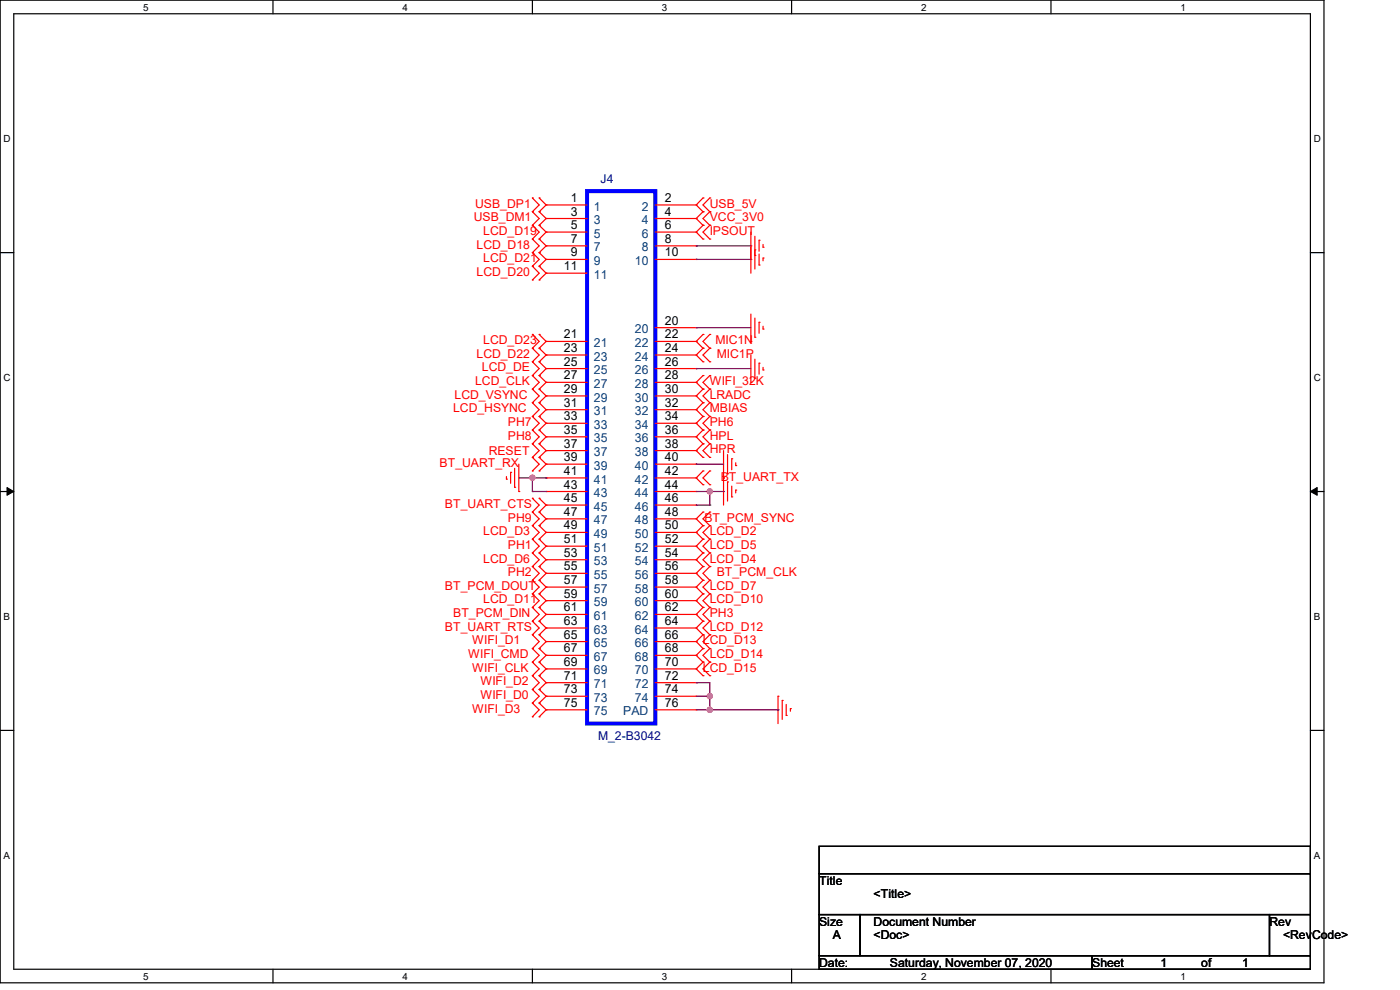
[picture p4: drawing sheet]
<svg xmlns="http://www.w3.org/2000/svg" width="297mm" height="210mm" viewBox="0 0 297 210" stroke-linecap="round" stroke-linejoin="round" font-family="sans-serif">
<path d="M0 0h280.9v208.5h-280.9zM2.9 2.9h275.1v202.7h-275.1z" fill="none" stroke="#000" stroke-width=".25"/>
<g fill="#fff">
<path d="M30.4 .3h1.1v2.4h-1.1z"/>
<path d="M30.4 205.9h1.1v2.3h-1.1z"/>
</g>
<path d="M57.9 0v2.9M57.9 205.6v2.9" fill="none" stroke="#000" stroke-width=".25"/>
<g fill="#fff">
<path d="M85.4 .3h1.1v2.4h-1.1z"/>
<path d="M85.4 205.9h1.1v2.3h-1.1z"/>
</g>
<path d="M112.9 0v2.9M112.9 205.6v2.9" fill="none" stroke="#000" stroke-width=".25"/>
<g fill="#fff">
<path d="M140.4 .3h1.2v2.4h-1.2z"/>
<path d="M140.4 205.9h1.2v2.3h-1.2z"/>
</g>
<path d="M167.9 0v2.9M167.9 205.6v2.9" fill="none" stroke="#000" stroke-width=".25"/>
<g fill="#fff">
<path d="M195.4 .3h1.2v2.4h-1.2z"/>
<path d="M195.4 205.9h1.2v2.3h-1.2z"/>
</g>
<path d="M223 0v2.9M223 205.6v2.9" fill="none" stroke="#000" stroke-width=".25"/>
<g fill="#fff">
<path d="M250.4 .3h1.2v2.4h-1.2z"/>
<path d="M250.4 205.9h1.2v2.3h-1.2z"/>
<path d="M.8 28.2h1.4v2.4h-1.4z"/>
<path d="M278.7 28.2h1.5v2.4h-1.5z"/>
<path d="M.8 78.9h1.4v2.3h-1.4z"/>
<path d="M278.7 78.9h1.5v2.3h-1.5z"/>
</g>
<path d="M0 53.6h2.9M278 53.6h2.9" fill="none" stroke="#000" stroke-width=".25"/>
<g fill="#fff">
<path d="M.8 129.6h1.3v2.3h-1.3z"/>
<path d="M278.7 129.6h1.4v2.3h-1.4z"/>
</g>
<path d="M0 104.3h2.9M278 104.3h2.9" fill="none" stroke="#000" stroke-width=".25"/>
<path d="M1.5 103.4l1.4 .9-1.4 .8zM278 104.3l1.4-.9v1.7z" fill="#000" stroke="#000" stroke-width=".21"/>
<g fill="#fff">
<path d="M.8 180.3h1.3v2.3h-1.3z"/>
<path d="M278.7 180.3h1.4v2.3h-1.4z"/>
</g>
<path d="M0 154.9h2.9M278 154.9h2.9M173.8 179.5h104.2v5.8h-104.2zM173.8 185.3h104.2v8.7h-104.2zM173.8 194h8.7v8.7h-8.7zM182.5 194h86.8v8.7h-86.8zM269.3 194h8.7v8.7h-8.7zM173.8 202.7h57.9v2.9h-57.9zM231.7 202.7h46.3v2.9h-46.3z" fill="none" stroke="#000" stroke-width=".25"/>
<g fill="none" stroke="#f00" stroke-width=".25">
<path d="M112.9 47.8h.1M112.9 44.9h.1M112.9 42h.1M112.9 56.5h.1M112.9 59.4h.1M112.9 53.6h.1M112.9 50.7h.1M112.9 44.9l1.5 1.5-1.5 1.4M112.9 42l1.5 1.5-1.5 1.4M112.9 56.5l1.5 1.5-1.5 1.4M112.9 53.6l1.5 1.4-1.5 1.5M112.9 50.7l1.5 1.5-1.5 1.4"/>
<path d="M112.9 47.8l1.5 1.4-1.5 1.5M114.4 44.9h.1M114.4 47.8h.1M114.4 42h.1M114.4 59.4h.1M114.4 56.5h.1M114.4 53.6h.1M114.4 50.7h.1M114.4 44.9l1.5 1.5M114.4 42l1.5 1.5M114.4 56.5l1.5 1.5M114.4 53.6l1.5 1.4"/>
<path d="M114.4 50.7l1.5 1.5M114.4 47.8l1.5 1.4M115.9 43.5h.1M115.9 46.4h.1M115.9 49.2h.1M115.9 52.2h.1M115.9 55h.1M115.9 58h.1M115.9 46.4l-1.5 1.4M115.9 43.5l-1.5 1.4M115.9 58l-1.5 1.4M115.9 55l-1.5 1.5"/>
<path d="M115.9 52.2l-1.5 1.4M115.9 49.2l-1.5 1.5M115.9 43.5h8.6M115.9 46.4h8.6M115.9 49.2h8.6M115.9 52.2h8.6M115.9 55h8.6M115.9 58h8.6M139 43.5h8.7M139 46.4h8.7M139 49.2h8.7M139 52.2h8.7"/>
<path d="M139 55h8.7M147.7 43.5h.1M147.7 46.4h.1M147.7 49.2h.1M147.7 52.2h.1M147.7 55h.1M147.7 43.5l1.4 1.4M147.7 46.4l1.4 1.4M147.7 49.2l1.4 1.5M149.1 42h.1M149.1 44.9h.1M149.1 47.8h.1"/>
<path d="M149.1 50.7h.1M149.1 42l-1.4 1.5M149.1 44.9l-1.4 1.5M149.1 47.8l-1.4 1.4M150.6 44.9h.1M150.6 42h.1M150.6 47.8h.1M150.6 50.7h.1M150.6 42l-1.5 1.5 1.5 1.4M150.6 44.9l-1.5 1.5 1.5 1.4M150.6 47.8l-1.5 1.4 1.5 1.5M159.3 52.2h.1"/>
<path d="M159.3 55h.1M159.3 49.2v8.8M160.1 53h.1M160.1 54.2h.1M160.1 50.1v7M161 56.2h.1M161 51h.1M161 51v2.3M161 53.9v2.3M161.9 54.7h.1M161.9 52.5h.1M161.9 51.9v.6"/>
<path d="M161.9 54.7v.6M112.9 79.7h.1M112.9 76.8h.1M112.9 73.9h.1M112.9 71h.1M112.9 79.7l1.5 1.4-1.5 1.4M112.9 76.8l1.5 1.4-1.5 1.5M112.9 73.9l1.5 1.4-1.5 1.5M112.9 71l1.5 1.4-1.5 1.5M114.4 79.7h.1M114.4 76.8h.1M114.4 73.9h.1"/>
<path d="M114.4 71h.1M114.4 79.7l1.5 1.4M114.4 76.8l1.5 1.4M114.4 73.9l1.5 1.4M114.4 71l1.5 1.4M115.9 72.4h.1M115.9 75.3h.1M115.9 78.2h.1M115.9 78.2l-1.5 1.5M115.9 75.3l-1.5 1.5M115.9 72.4l-1.5 1.5M115.9 72.4h8.6"/>
<path d="M115.9 75.3h8.6M115.9 78.2h8.6M139 69.5h8.7M139 72.4h8.7M139 75.3h8.7M139 78.2h8.7M147.7 69.5h.1M147.7 72.4h.1M147.7 75.3h.1M147.7 78.2h.1M147.7 72.4l1.4 1.5M147.7 75.3l1.4 1.5"/>
<path d="M149.1 79.7h.1M149.1 73.9h.1M149.1 71h.1M149.1 76.8h.1M149.1 79.7l-1.4 1.4M149.1 73.9l-1.4 1.4M149.1 71l-1.4 1.4M150.6 79.7h.1M150.6 71h.1M150.6 73.9h.1M150.6 76.8h.1M150.6 79.7l-1.5 1.4 1.5 1.4"/>
<path d="M150.6 71l-1.5 1.4 1.5 1.5M150.6 73.9l-1.5 1.4 1.5 1.5M159.3 72.4h.1M159.3 66.6v5.8M159.3 75.3v5.8M160.1 71.5h.1M160.1 67.5v4M160.1 76.2v4M161 68.4h.1M161 77h.1M161 68.4v2.3M161 77v2.4"/>
<path d="M161.9 69.8h.1M161.9 78.5h.1M161.9 69.2v.6M161.9 77.9v.6M109.2 99.4v4M110.1 98.5v5.8M112.9 97h.1M112.9 94.1h.1M112.9 91.2h.1M112.9 88.3h.1M112.9 85.4h.1M112.9 82.5h.1"/>
<path d="M112.9 99.9h.1M112.9 82.5l1.5 1.5-1.5 1.4M112.9 94.1l1.5 1.5-1.5 1.4M112.9 91.2l1.5 1.5-1.5 1.4M112.9 88.3l1.5 1.5-1.5 1.4M112.9 85.4l1.5 1.5-1.5 1.4M112.9 97l1.5 1.5-1.5 1.4M114.4 94.1h.1M114.4 97h.1M114.4 91.2h.1M114.4 88.3h.1M114.4 85.4h.1"/>
<path d="M114.4 82.5h.1M114.4 99.9h.1M114.4 94.1l1.5 1.5M114.4 91.2l1.5 1.5M114.4 88.3l1.5 1.5M114.4 85.4l1.5 1.5M114.4 82.5l1.5 1.5M114.4 97l1.5 1.5M115.9 81.1h.1M115.9 84h.1M115.9 86.9h.1M115.9 89.8h.1"/>
<path d="M115.9 92.7h.1M115.9 95.6h.1M115.9 98.5h.1M115.9 95.6l-1.5 1.4M115.9 92.7l-1.5 1.4M115.9 89.8l-1.5 1.4M115.9 86.9l-1.5 1.4M115.9 84l-1.5 1.4M115.9 81.1l-1.5 1.4M115.9 98.5l-1.5 1.4M115.9 81.1h8.6M115.9 84h8.6"/>
<path d="M115.9 86.9h8.6M115.9 89.8h8.6M115.9 92.7h8.6M115.9 95.6h8.6M115.9 98.5h8.6M139 81.1h8.7M139 84h8.7M139 86.9h8.7M139 89.8h8.7M139 92.7h8.7M139 95.6h8.7M139 98.5h8.7"/>
<path d="M147.7 81.1h.1M147.7 84h.1M147.7 86.9h.1M147.7 89.8h.1M147.7 92.7h.1M147.7 95.6h.1M147.7 98.5h.1M147.7 92.7l1.4 1.4M147.7 86.9l1.4 1.4M147.7 95.6l1.4 1.4M147.7 84l1.4 1.4M147.7 81.1l1.4 1.4"/>
<path d="M147.7 89.8l1.4 1.4M149.1 91.2h.1M149.1 94.1h.1M149.1 85.4h.1M149.1 88.3h.1M149.1 97h.1M149.1 82.5h.1M149.1 99.9h.1M149.1 91.2l-1.4 1.5M149.1 85.4l-1.4 1.5M149.1 94.1l-1.4 1.5M149.1 82.5l-1.4 1.5"/>
<path d="M149.1 88.3l-1.4 1.5M149.1 99.9l-1.4 1.5M150.6 94.1h.1M150.6 91.2h.1M150.6 88.3h.1M150.6 85.4h.1M150.6 97h.1M150.6 82.5h.1M150.6 99.9h.1M150.6 91.2l-1.5 1.5 1.5 1.4M150.6 85.4l-1.5 1.5 1.5 1.4M150.6 94.1l-1.5 1.5 1.5 1.4"/>
<path d="M150.6 82.5l-1.5 1.5 1.5 1.4M150.6 88.3l-1.5 1.5 1.5 1.4M150.6 99.9l-1.5 1.5 1.5 1.4M153.5 95.6v11.5M154.3 96.4v4.1M155.2 97.3h.1M155.2 97.3v2.4M156.1 98.8h.1M156.1 98.2v.6M159.3 81.1h.1M160.1 80.2h.1M107.4 101.6h.1"/>
<path d="M107.4 101.1v.5M108.3 100.2h.1M108.3 100.2v2.3M109.2 103.4h.1M110.1 104.3h.1M112.9 108.6h.1M112.9 111.5h.1M112.9 117.3h.1M112.9 114.4h.1M112.9 105.7h.1M112.9 117.3l1.5 1.4-1.5 1.5M112.9 114.4l1.5 1.5-1.5 1.4"/>
<path d="M112.9 108.6l1.5 1.5-1.5 1.4M112.9 111.5l1.5 1.4-1.5 1.5M112.9 105.7l1.5 1.4-1.5 1.5M114.4 111.5h.1M114.4 108.6h.1M114.4 117.3h.1M114.4 114.4h.1M114.4 105.7h.1M114.4 108.6l1.5 1.5M114.4 117.3l1.5 1.4M114.4 111.5l1.5 1.4M114.4 105.7l1.5 1.4"/>
<path d="M114.4 114.4l1.5 1.5M115.9 101.4h.1M115.9 104.3h.1M115.9 107.1h.1M115.9 110.1h.1M115.9 112.9h.1M115.9 115.9h.1M115.9 118.7h.1M115.9 110.1l-1.5 1.4M115.9 118.7l-1.5 1.5M115.9 112.9l-1.5 1.5M115.9 107.1l-1.5 1.5"/>
<path d="M115.9 115.9l-1.5 1.4M115.9 101.4h8.6M115.9 104.3h8.6M115.9 107.1h8.6M115.9 110.1h8.6M115.9 112.9h8.6M115.9 115.9h8.6M115.9 118.7h8.6M139 101.4h8.7M139 104.3h8.7M139 107.1h8.7M139 110.1h8.7"/>
<path d="M139 112.9h8.7M139 115.9h8.7M139 118.7h8.7M147.7 101.4h.1M147.7 104.3h.1M147.7 107.1h.1M147.7 110.1h.1M147.7 112.9h.1M147.7 115.9h.1M147.7 118.7h.1M147.7 115.9l1.4 1.4M147.7 118.7l1.4 1.5"/>
<path d="M147.7 112.9l1.4 1.5M147.7 101.4l1.4 1.4M147.7 110.1l1.4 1.4M149.1 117.3h.1M149.1 114.4h.1M149.1 111.5h.1M149.1 102.8h.1M149.1 108.6h.1M149.1 114.4l-1.4 1.5M149.1 117.3l-1.4 1.4M149.1 111.5l-1.4 1.4M149.1 108.6l-1.4 1.5"/>
<path d="M150.6 114.4h.1M150.6 117.3h.1M150.6 111.5h.1M150.6 102.8h.1M150.6 108.6h.1M150.6 114.4l-1.5 1.5 1.5 1.4M150.6 117.3l-1.5 1.4 1.5 1.5M150.6 111.5l-1.5 1.4 1.5 1.5M150.6 108.6l-1.5 1.5 1.5 1.4M153.5 101.4h.1M154.3 102.2h.1M154.3 100.5h.1"/>
<path d="M154.3 102.2v4.1M155.2 105.4h.1M155.2 103.1v2.3M156.1 104h.1M156.1 104v.6M112.9 123.1h.1M112.9 120.2h.1M112.9 126h.1M112.9 128.9h.1M112.9 134.7h.1M112.9 137.6h.1M112.9 131.8h.1"/>
<path d="M112.9 126l1.5 1.4-1.5 1.5M112.9 128.9l1.5 1.4-1.5 1.5M112.9 120.2l1.5 1.4-1.5 1.5M112.9 134.7l1.5 1.4-1.5 1.5M112.9 137.6l1.5 1.4-1.5 1.5M112.9 131.8l1.5 1.4-1.5 1.5M112.9 123.1l1.5 1.4-1.5 1.5M114.4 120.2h.1M114.4 123.1h.1M114.4 128.9h.1M114.4 126h.1M114.4 137.6h.1"/>
<path d="M114.4 134.7h.1M114.4 131.8h.1M114.4 120.2l1.5 1.4M114.4 126l1.5 1.4M114.4 134.7l1.5 1.4M114.4 137.6l1.5 1.4M114.4 131.8l1.5 1.4M114.4 123.1l1.5 1.4M114.4 128.9l1.5 1.4M115.9 121.6h.1M115.9 124.5h.1M115.9 127.4h.1"/>
<path d="M115.9 130.3h.1M115.9 133.2h.1M115.9 136.1h.1M115.9 139h.1M115.9 121.6l-1.5 1.5M115.9 127.4l-1.5 1.5M115.9 136.1l-1.5 1.5M115.9 139l-1.5 1.5M115.9 133.2l-1.5 1.5M115.9 124.5l-1.5 1.5M115.9 130.3l-1.5 1.5M115.9 121.6h8.6"/>
<path d="M115.9 124.5h8.6M115.9 127.4h8.6M115.9 130.3h8.6M115.9 133.2h8.6M115.9 136.1h8.6M115.9 139h8.6M139 121.6h8.7M139 124.5h8.7M139 127.4h8.7M139 130.3h8.7M139 133.2h8.7M139 136.1h8.7"/>
<path d="M139 139h8.7M147.7 121.6h.1M147.7 124.5h.1M147.7 127.4h.1M147.7 130.3h.1M147.7 133.2h.1M147.7 136.1h.1M147.7 139h.1M147.7 130.3l1.4 1.5M147.7 139l1.4 1.5M147.7 136.1l1.4 1.5M147.7 133.2l1.4 1.5"/>
<path d="M147.7 127.4l1.4 1.5M147.7 124.5l1.4 1.5M147.7 121.6l1.4 1.5M149.1 131.8h.1M149.1 128.9h.1M149.1 137.6h.1M149.1 134.7h.1M149.1 126h.1M149.1 123.1h.1M149.1 120.2h.1M149.1 128.9l-1.4 1.4M149.1 137.6l-1.4 1.4"/>
<path d="M149.1 134.7l-1.4 1.4M149.1 131.8l-1.4 1.4M149.1 126l-1.4 1.4M149.1 123.1l-1.4 1.4M149.1 120.2l-1.4 1.4M150.6 128.9h.1M150.6 131.8h.1M150.6 137.6h.1M150.6 134.7h.1M150.6 126h.1M150.6 123.1h.1M150.6 120.2h.1"/>
<path d="M150.6 128.9l-1.5 1.4 1.5 1.5M150.6 137.6l-1.5 1.4 1.5 1.5M150.6 134.7l-1.5 1.4 1.5 1.5M150.6 131.8l-1.5 1.4 1.5 1.5M150.6 126l-1.5 1.4 1.5 1.5M150.6 123.1l-1.5 1.4 1.5 1.5M150.6 120.2l-1.5 1.4 1.5 1.5M112.9 149.1h.1M112.9 152.1h.1M112.9 146.3h.1M112.9 143.3h.1M112.9 140.5h.1"/>
<path d="M112.9 146.3l1.5 1.4-1.5 1.4M112.9 149.1l1.5 1.5-1.5 1.5M112.9 143.3l1.5 1.5-1.5 1.5M112.9 140.5l1.5 1.4-1.5 1.4M114.4 152.1h.1M114.4 149.1h.1M114.4 146.3h.1M114.4 143.3h.1M114.4 140.5h.1M114.4 149.1l1.5 1.5M114.4 146.3l1.5 1.4M114.4 143.3l1.5 1.5"/>
<path d="M114.4 140.5l1.5 1.4M115.9 141.9h.1M115.9 144.8h.1M115.9 147.7h.1M115.9 150.6h.1M115.9 150.6l-1.5 1.5M115.9 147.7l-1.5 1.4M115.9 144.8l-1.5 1.5M115.9 141.9l-1.5 1.4M115.9 141.9h8.6M115.9 144.8h8.6M115.9 147.7h8.6"/>
<path d="M115.9 150.6h8.6M139 141.9h8.7M139 144.8h8.7M139 147.7h8.7M139 150.6h8.7M147.7 141.9h.1M147.7 144.8h.1M147.7 147.7h.1M147.7 150.6h.1M147.7 141.9l1.4 1.4M149.1 143.3h.1M149.1 140.5h.1"/>
<path d="M149.1 140.5l-1.4 1.4M150.6 140.5h.1M150.6 143.3h.1M150.6 140.5l-1.5 1.4 1.5 1.4M165.1 147.7h.1M165.1 147.7v5.8M165.9 148.6h.1M165.9 148.6v4M166.8 151.8h.1M166.8 149.4v2.4M167.7 150.3h.1M167.7 150.3v.6"/>
</g>
<path d="M124.5 40.6h14.5v112.9h-14.5z" fill="none" stroke="#00f" stroke-width=".85"/>
<g fill="none" stroke="#800040" stroke-width=".25">
<path d="M147.7 55h.1M147.7 52.2h.1M147.7 55h11.6M147.7 52.2h11.6M147.7 69.5h.1M147.7 78.2h.1M147.7 69.5h11.6M147.7 78.2h11.6M147.7 98.5h.1M147.7 98.5h5.8M110.1 101.4h5.8M112.9 101.4h.1"/>
<path d="M112.9 104.3h.1M112.9 104.3h3M112.9 101.4v2.9M115.9 101.4h.1M147.7 104.3h5.8M147.7 107.1h2.9M150.6 104.3h.1M150.6 107.1h.1M150.6 104.3v2.8M153.5 104.3h.1M147.7 144.8h.1M147.7 150.6h17.4"/>
<path d="M147.7 144.8h2.9v5.8M147.7 147.7h2.9M150.6 150.6h.1M150.6 147.7h.1M165.1 150.6h.1"/>
</g>
<g fill="#f0f" stroke="#f0f" stroke-width=".25">
<circle cx="150.6" cy="104.2" r=".55"/>
<circle cx="112.9" cy="101.3" r=".55"/>
<circle cx="150.6" cy="147.7" r=".55"/>
<circle cx="150.6" cy="150.6" r=".55"/>
</g>
<g font-size="2.6" fill="#000080">
<text x="127.4" y="38.8">J4</text>
<text x="126.9" y="157">M_2-B3042</text>
</g>
<g font-size="2.6" fill="#f00">
<text x="100.5" y="46.9">USB_DM1</text>
<text x="100.8" y="44.1">USB_DP1</text>
<text x="150.6" y="44.1">USB_5V</text>
<text x="150.6" y="46.9">VCC_3V0</text>
<text x="101.1" y="52.7">LCD_D18</text>
<text x="102.5" y="49.8">LCD_D19</text>
<text x="150.6" y="49.8">IPSOUT</text>
<text x="101.1" y="58.5">LCD_D20</text>
<text x="102.5" y="55.6">LCD_D21</text>
<text x="101.1" y="75.9">LCD_D22</text>
<text x="102.5" y="73">LCD_D23</text>
<text x="151.8" y="73">MIC1N</text>
<text x="152.1" y="75.9">MIC1P</text>
<text x="100.8" y="81.7">LCD_CLK</text>
<text x="102.2" y="78.8">LCD_DE</text>
<text x="150.6" y="81.7">WIFI_32K</text>
<text x="96.1" y="87.5">LCD_HSYNC</text>
<text x="96.4" y="84.6">LCD_VSYNC</text>
<text x="150.6" y="87.5">MBIAS</text>
<text x="150.6" y="84.6">LRADC</text>
<text x="107.7" y="93.3">PH8</text>
<text x="107.7" y="90.4">PH7</text>
<text x="150.6" y="93.3">HPL</text>
<text x="150.6" y="90.4">PH6</text>
<text x="93.3" y="99.1">BT_UART_RX</text>
<text x="103.7" y="96.5">RESET</text>
<text x="150.6" y="96.2">HPR</text>
<text x="152.9" y="102">BT_UART_TX</text>
<text x="94.4" y="107.7">BT_UART_CTS</text>
<text x="102.5" y="113.5">LCD_D3</text>
<text x="107.7" y="110.7">PH9</text>
<text x="149.4" y="110.7">BT_PCM_SYNC</text>
<text x="150.6" y="113.5">LCD_D2</text>
<text x="102.5" y="119.3">LCD_D6</text>
<text x="107.7" y="116.5">PH1</text>
<text x="150.6" y="116.5">LCD_D5</text>
<text x="150.6" y="119.3">LCD_D4</text>
<text x="94.4" y="125.1">BT_PCM_DOUT</text>
<text x="107.7" y="122.2">PH2</text>
<text x="150.6" y="125.1">LCD_D7</text>
<text x="152.1" y="122.2">BT_PCM_CLK</text>
<text x="96.1" y="130.9">BT_PCM_DIN</text>
<text x="102.5" y="128">LCD_D11</text>
<text x="150.6" y="130.9">PH3</text>
<text x="150.6" y="128">LCD_D10</text>
<text x="94.4" y="133.8">BT_UART_RTS</text>
<text x="100.2" y="136.7">WIFI_D1</text>
<text x="149.1" y="136.7">LCD_D13</text>
<text x="150.6" y="133.8">LCD_D12</text>
<text x="99.4" y="139.6">WIFI_CMD</text>
<text x="100.2" y="142.5">WIFI_CLK</text>
<text x="149.1" y="142.5">LCD_D15</text>
<text x="150.6" y="139.6">LCD_D14</text>
<text x="101.9" y="148.3">WIFI_D0</text>
<text x="101.9" y="145.4">WIFI_D2</text>
<text x="100.2" y="151.2">WIFI_D3</text>
</g>
<g font-size="2.6">
<text x="121.1" y="42.8">1</text>
<text x="121.1" y="45.7">3</text>
<text x="141.1" y="42.8">2</text>
<text x="141.1" y="45.7">4</text>
<text x="121.1" y="48.6">5</text>
<text x="121.1" y="51.5">7</text>
<text x="141.1" y="48.6">6</text>
<text x="141.1" y="51.5">8</text>
<text x="119.6" y="57.3">11</text>
<text x="121.1" y="54.4">9</text>
<text x="141.1" y="54.4">10</text>
<text x="119.6" y="71.8">21</text>
<text x="141.1" y="68.9">20</text>
<text x="141.1" y="71.8">22</text>
<text x="119.6" y="74.7">23</text>
<text x="119.6" y="77.6">25</text>
<text x="141.1" y="74.7">24</text>
<text x="141.1" y="77.6">26</text>
<text x="119.6" y="80.5">27</text>
<text x="119.6" y="83.4">29</text>
<text x="141.1" y="80.5">28</text>
<text x="141.1" y="83.4">30</text>
<text x="119.6" y="86.3">31</text>
<text x="119.6" y="89.2">33</text>
<text x="141.1" y="86.3">32</text>
<text x="141.1" y="89.2">34</text>
<text x="119.6" y="92">35</text>
<text x="119.6" y="95">37</text>
<text x="141.1" y="92">36</text>
<text x="141.1" y="95">38</text>
<text x="119.6" y="97.8">39</text>
<text x="119.6" y="100.8">41</text>
<text x="141.1" y="97.8">40</text>
<text x="141.1" y="100.8">42</text>
<text x="119.6" y="103.6">43</text>
<text x="119.6" y="106.5">45</text>
<text x="141.1" y="103.6">44</text>
<text x="141.1" y="106.5">46</text>
<text x="119.6" y="109.4">47</text>
<text x="119.6" y="112.3">49</text>
<text x="141.1" y="109.4">48</text>
<text x="141.1" y="112.3">50</text>
<text x="119.6" y="115.2">51</text>
<text x="119.6" y="118.1">53</text>
<text x="141.1" y="115.2">52</text>
<text x="141.1" y="118.1">54</text>
<text x="119.6" y="121">55</text>
<text x="119.6" y="123.9">57</text>
<text x="141.1" y="121">56</text>
<text x="141.1" y="123.9">58</text>
<text x="119.6" y="126.8">59</text>
<text x="119.6" y="129.7">61</text>
<text x="141.1" y="126.8">60</text>
<text x="141.1" y="129.7">62</text>
<text x="119.6" y="132.6">63</text>
<text x="119.6" y="135.5">65</text>
<text x="141.1" y="132.6">64</text>
<text x="141.1" y="135.5">66</text>
<text x="119.6" y="138.4">67</text>
<text x="119.6" y="141.3">69</text>
<text x="141.1" y="138.4">68</text>
<text x="141.1" y="141.3">70</text>
<text x="119.6" y="144.2">71</text>
<text x="119.6" y="147.1">73</text>
<text x="119.6" y="149.9">75</text>
<text x="141.1" y="144.2">72</text>
<text x="141.1" y="147.1">74</text>
<text x="141.1" y="149.9">76</text>
<text x="173.8" y="187.7">Title</text>
<text x="185.3" y="190.6">&lt;Title&gt;</text>
<text x="173.8" y="196.3">Size</text>
<text x="185.3" y="196.3">Document Number</text>
<text x="269.3" y="196.3">Rev</text>
<text x="176.7" y="199.3">A</text>
<text x="185.3" y="199.3">&lt;Doc&gt;</text>
<text x="272.2" y="199.3">&lt;RevCode&gt;</text>
<text x="173.8" y="205.1">Date:</text>
<text x="188.8" y="205.1">Saturday, November 07, 2020</text>
<text x="231.7" y="205.1">Sheet</text>
<text x="246.2" y="205.1">1</text>
<text x="254.8" y="205.1">of</text>
<text x="263.5" y="205.1">1</text>
</g>
<g font-size="2.6" fill="#004080">
<text x="126" y="44.7">1</text>
<text x="126" y="47.5">3</text>
<text x="136.1" y="44.7">2</text>
<text x="136.1" y="47.5">4</text>
<text x="126" y="50.4">5</text>
<text x="126" y="53.3">7</text>
<text x="136.1" y="50.4">6</text>
<text x="136.1" y="53.3">8</text>
<text x="126" y="56.2">9</text>
<text x="126" y="59.1">11</text>
<text x="134.7" y="56.2">10</text>
<text x="134.7" y="70.7">20</text>
<text x="126" y="73.6">21</text>
<text x="126" y="76.5">23</text>
<text x="134.7" y="73.6">22</text>
<text x="134.7" y="76.5">24</text>
<text x="126" y="79.4">25</text>
<text x="126" y="82.3">27</text>
<text x="134.7" y="79.4">26</text>
<text x="134.7" y="82.3">28</text>
<text x="126" y="85.2">29</text>
<text x="126" y="88.1">31</text>
<text x="134.7" y="85.2">30</text>
<text x="134.7" y="88.1">32</text>
<text x="126" y="91">33</text>
<text x="126" y="93.9">35</text>
<text x="134.7" y="91">34</text>
<text x="134.7" y="93.9">36</text>
<text x="126" y="96.8">37</text>
<text x="126" y="99.7">39</text>
<text x="134.7" y="96.8">38</text>
<text x="134.7" y="99.7">40</text>
<text x="126" y="102.6">41</text>
<text x="126" y="105.5">43</text>
<text x="134.7" y="102.6">42</text>
<text x="134.7" y="105.5">44</text>
<text x="126" y="108.3">45</text>
<text x="126" y="111.3">47</text>
<text x="134.7" y="108.3">46</text>
<text x="134.7" y="111.3">48</text>
<text x="126" y="114.1">49</text>
<text x="126" y="117">51</text>
<text x="126" y="119.9">53</text>
<text x="134.7" y="114.1">50</text>
<text x="134.7" y="117">52</text>
<text x="134.7" y="119.9">54</text>
<text x="126" y="122.8">55</text>
<text x="126" y="125.7">57</text>
<text x="134.7" y="122.8">56</text>
<text x="134.7" y="125.7">58</text>
<text x="126" y="128.6">59</text>
<text x="126" y="131.5">61</text>
<text x="134.7" y="128.6">60</text>
<text x="134.7" y="131.5">62</text>
<text x="126" y="134.4">63</text>
<text x="126" y="137.3">65</text>
<text x="134.7" y="134.4">64</text>
<text x="134.7" y="137.3">66</text>
<text x="126" y="140.2">67</text>
<text x="126" y="143.1">69</text>
<text x="134.7" y="140.2">68</text>
<text x="134.7" y="143.1">70</text>
<text x="126" y="146">71</text>
<text x="126" y="148.9">73</text>
<text x="134.7" y="146">72</text>
<text x="134.7" y="148.9">74</text>
<text x="126" y="151.8">75</text>
<text x="132.2" y="151.8">PAD</text>
</g>
<g font-size="2.1">
<text x="30.4" y="2.2">5</text>
<text x="85.4" y="2.2">4</text>
<text x="140.4" y="2.2">3</text>
<text x="195.4" y="2.2">2</text>
<text x="250.4" y="2.2">1</text>
<text x=".8" y="30.1">D</text>
<text x="278.7" y="30.1">D</text>
<text x=".8" y="80.8">C</text>
<text x="278.7" y="80.8">C</text>
<text x=".8" y="131.5">B</text>
<text x="278.7" y="131.5">B</text>
<text x=".8" y="182.2">A</text>
<text x="278.7" y="182.2">A</text>
<text x="30.4" y="207.8">5</text>
<text x="85.4" y="207.8">4</text>
<text x="140.4" y="207.8">3</text>
<text x="195.4" y="207.8">2</text>
<text x="250.4" y="207.8">1</text>
</g>
</svg>
